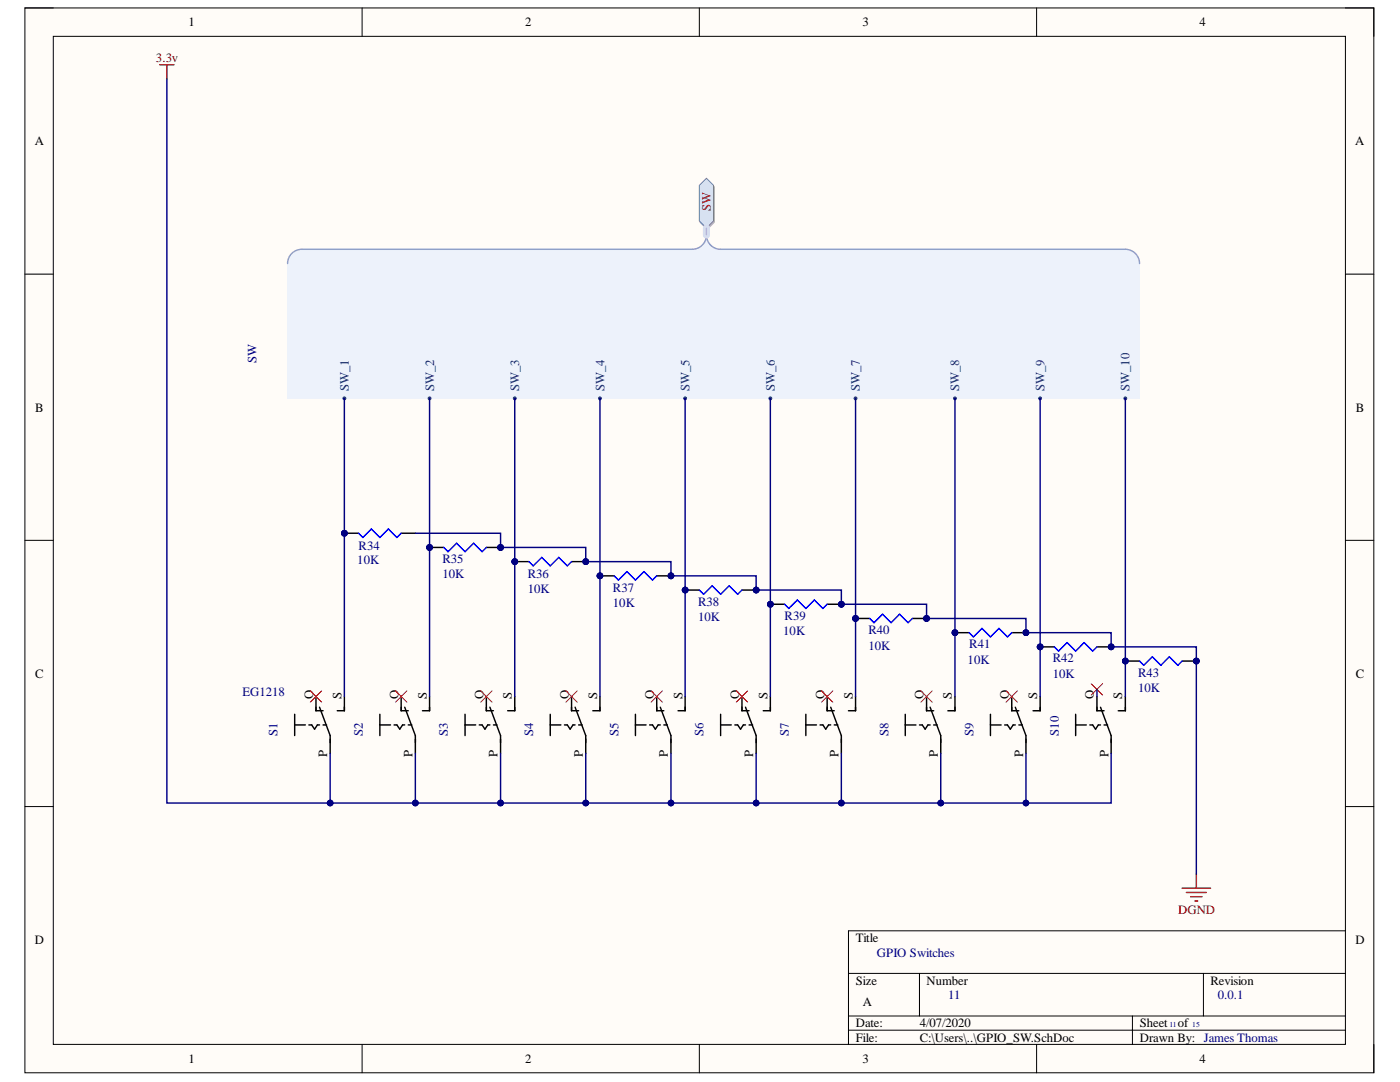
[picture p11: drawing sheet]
<svg xmlns="http://www.w3.org/2000/svg" width="279mm" height="216mm" viewBox="0 0 279 216" stroke-linecap="round" stroke-linejoin="round" font-family="sans-serif">
<path d="M5 1.6h269.2v212.5h-269.2z" fill-rule="evenodd" fill="#fffcf8"/>
<path d="M5 1.6h269.2v212.5h-269.2z" fill="none" stroke="#000" stroke-width=".2"/>
<path d="M10.6 7.3h257.9v201.1h-257.9z" fill-rule="evenodd" fill="#fffcf8"/>
<g fill="none" stroke="#000" stroke-width=".2">
<path d="M5 1.6h5.6M10.6 7.3h257.9v201.1h-257.9zM72.3 1.6v5.7M139.6 1.6v5.7M206.9 1.6v5.7M268.5 1.6h5.7v5.7M5 54.7h5.6M268.5 54.7h5.7M5 107.8h5.6M268.5 107.8h5.7M5 160.9h5.6M268.5 160.9h5.7"/>
<path d="M169.3 194.2h99.2M183.5 194.2v8.5M240.2 194.2v8.5M268.5 185.7h-99.2v22.7M72.3 208.4v5.7M139.6 208.4v5.7M169.3 202.7h99.2M169.3 205.6h99.2M206.9 208.4v5.7M226 202.7v5.7M274.2 208.4v5.7"/>
</g>
<g fill="none" stroke="#000" stroke-width=".29">
<path d="M63.1 139v2.8h1.4M68.7 139v2.8h-1.4M80.1 139v2.8h1.4M85.7 139v2.8h-1.4M97.1 139v2.8h1.4M102.7 139v2.8h-1.4M114.1 139v2.8h1.4M119.7 139v2.8h-1.4M131.1 139v2.8h1.4M136.7 139v2.8h-1.4M148.1 139v2.8h1.4M153.7 139v2.8h-1.4"/>
<path d="M165.1 139v2.8h1.4M170.7 139v2.8h-1.4M184.9 139v2.8h1.4M190.6 139v2.8h-1.4M201.9 139v2.8h1.4M207.6 139v2.8h-1.4M218.9 139v2.8h1.4M224.6 139v2.8h-1.4M58.8 144.7h2.1M58.8 142.5v4.3M61.6 144.7h.6l.6 .8 .5-.8h.5M63.8 141.1l2.1 5.7v3.5"/>
<path d="M64.5 144.7h.7M75.8 144.7h2.1M75.8 142.5v4.3M78.6 144.7h.6l.6 .8 .5-.8h.5M80.8 141.1l2.1 5.7v3.5M81.5 144.7h.7M92.8 144.7h2.1M92.8 142.5v4.3M95.6 144.7h.6l.6 .8 .5-.8h.5M97.8 141.1l2.1 5.7v3.5M98.5 144.7h.7M109.8 144.7h2.1"/>
<path d="M109.8 142.5v4.3M112.6 144.7h.6l.6 .8 .5-.8h.5M114.8 141.1l2.1 5.7v3.5M115.5 144.7h.7M126.8 144.7h2.1M126.8 142.5v4.3M129.6 144.7h.6l.6 .8 .6-.8h.4M131.8 141.1l2.1 5.7v3.5M132.5 144.7h.7M143.8 144.7h2.1M143.8 142.5v4.3M146.7 144.7h.5l.6 .8 .6-.8h.4"/>
<path d="M148.8 141.1l2.1 5.7v3.5M149.5 144.7h.7M160.8 144.7h2.1M160.8 142.5v4.3M163.7 144.7h.5l.6 .8 .6-.8h.4M165.8 141.1l2.1 5.7v3.5M166.5 144.7h.7M180.7 144.7h2.1M180.7 142.5v4.3M183.5 144.7h.6l.5 .8 .6-.8h.4M185.6 141.1l2.1 5.7v3.5M186.3 144.7h.7"/>
<path d="M197.7 144.7h2.1M197.7 142.5v4.3M200.5 144.7h.6l.5 .8 .6-.8h.4M202.6 141.1l2.2 5.7v3.5M203.3 144.7h.7M214.7 144.7h2.1M214.7 142.5v4.3M217.5 144.7h.6l.5 .8 .6-.8h.4M219.6 141.1l2.2 5.7v3.5M220.3 144.7h.7"/>
</g>
<path d="M57.8 51.2l1-1.1 1.4-.4h78.7l1.1-.7 1-1.4 .9 1.4 1.2 .7h81.5l1.4 .4 1.1 1.1 .3 1.4v26.9h-170v-26.9z" fill-rule="evenodd" fill="#edf2fb"/>
<path d="M57.8 51.2l1-1.1 1.4-.4h78.7l1.1-.7 1-1.4 .9 1.4 1.2 .7h81.5l1.4 .4 1.1 1.1 .3 1.4v26.9h-170v-26.9z" fill="none" stroke="#edf2fb" stroke-width=".2"/>
<path d="M57.4 52.6a2.83 2.83 0 0 1 2.8-2.9h78a2.83 2.83 0 0 0 2.8-2.8 2.83 2.83 0 0 0 2.8 2.8h80.8a2.83 2.83 0 0 1 2.8 2.9" fill="none" stroke="#8f9ec9" stroke-width=".29"/>
<circle cx="68.7" cy="79.5" r=".28" fill="#003a70"/>
<circle cx="68.7" cy="79.5" r=".28" fill="none" stroke="#003a70" stroke-width=".2"/>
<circle cx="85.7" cy="79.5" r=".28" fill="#003a70"/>
<circle cx="85.7" cy="79.5" r=".28" fill="none" stroke="#003a70" stroke-width=".2"/>
<circle cx="102.7" cy="79.5" r=".28" fill="#003a70"/>
<circle cx="102.7" cy="79.5" r=".28" fill="none" stroke="#003a70" stroke-width=".2"/>
<circle cx="119.7" cy="79.5" r=".28" fill="#003a70"/>
<circle cx="119.7" cy="79.5" r=".28" fill="none" stroke="#003a70" stroke-width=".2"/>
<circle cx="136.7" cy="79.5" r=".28" fill="#003a70"/>
<circle cx="136.7" cy="79.5" r=".28" fill="none" stroke="#003a70" stroke-width=".2"/>
<circle cx="153.7" cy="79.5" r=".28" fill="#003a70"/>
<circle cx="153.7" cy="79.5" r=".28" fill="none" stroke="#003a70" stroke-width=".2"/>
<circle cx="170.7" cy="79.5" r=".28" fill="#003a70"/>
<circle cx="170.7" cy="79.5" r=".28" fill="none" stroke="#003a70" stroke-width=".2"/>
<circle cx="190.6" cy="79.5" r=".28" fill="#003a70"/>
<circle cx="190.6" cy="79.5" r=".28" fill="none" stroke="#003a70" stroke-width=".2"/>
<circle cx="207.6" cy="79.5" r=".28" fill="#003a70"/>
<circle cx="207.6" cy="79.5" r=".28" fill="none" stroke="#003a70" stroke-width=".2"/>
<circle cx="224.6" cy="79.5" r=".28" fill="#003a70"/>
<circle cx="224.6" cy="79.5" r=".28" fill="none" stroke="#003a70" stroke-width=".2"/>
<path d="M139.7 37.3l1.4-1.4 1.4 1.4v7.1l-1.4 1.4-1.4-1.4z" fill-rule="evenodd" fill="#bac0ca"/>
<path d="M139.7 37.3l1.4-1.4 1.4 1.4v7.1l-1.4 1.4-1.4-1.4z" fill="none" stroke="#a6acb6" stroke-width=".2"/>
<path d="M139.6 37l1.4-1.4 1.4 1.4v7.1l-1.4 1.4-1.4-1.4z" fill-rule="evenodd" fill="#d5e4ff"/>
<path d="M139.6 37l1.4-1.4 1.4 1.4v7.1l-1.4 1.4-1.4-1.4z" fill="none" stroke="#71809b" stroke-width=".2"/>
<path d="M31.9 12.9h2.8M33.3 12.9v2.8M235.9 177.2h5.7M236.8 178.1h3.9M237.6 178.9h2.3M238.5 179.8h.5M238.8 174.4v2.8" fill="none" stroke="#800000" stroke-width=".29"/>
<circle cx="238.7" cy="131.9" r=".57" fill="#000080"/>
<circle cx="238.7" cy="131.9" r=".57" fill="none" stroke="#000080" stroke-width=".2"/>
<circle cx="224.6" cy="131.9" r=".57" fill="#000080"/>
<circle cx="224.6" cy="131.9" r=".57" fill="none" stroke="#000080" stroke-width=".2"/>
<path d="M235.9 131.9h2.9" fill="none" stroke="#000" stroke-width=".29"/>
<circle cx="238.7" cy="131.9" r=".57" fill="#000080"/>
<circle cx="238.7" cy="131.9" r=".57" fill="none" stroke="#000080" stroke-width=".2"/>
<path d="M224.6 131.9h2.8" fill="none" stroke="#000" stroke-width=".29"/>
<circle cx="224.6" cy="131.9" r=".57" fill="#000080"/>
<circle cx="224.6" cy="131.9" r=".57" fill="none" stroke="#000080" stroke-width=".2"/>
<path d="M227.4 131.9l.9 .9 1.7-1.7 1.7 1.7 1.7-1.7 1.7 1.7 .8-.9" fill="none" stroke="#00f" stroke-width=".29"/>
<circle cx="221.7" cy="129.1" r=".57" fill="#000080"/>
<circle cx="221.7" cy="129.1" r=".57" fill="none" stroke="#000080" stroke-width=".2"/>
<circle cx="207.6" cy="129.1" r=".57" fill="#000080"/>
<circle cx="207.6" cy="129.1" r=".57" fill="none" stroke="#000080" stroke-width=".2"/>
<path d="M218.9 129.1h2.9" fill="none" stroke="#000" stroke-width=".29"/>
<circle cx="221.7" cy="129.1" r=".57" fill="#000080"/>
<circle cx="221.7" cy="129.1" r=".57" fill="none" stroke="#000080" stroke-width=".2"/>
<path d="M207.6 129.1h2.8" fill="none" stroke="#000" stroke-width=".29"/>
<circle cx="207.6" cy="129.1" r=".57" fill="#000080"/>
<circle cx="207.6" cy="129.1" r=".57" fill="none" stroke="#000080" stroke-width=".2"/>
<path d="M210.4 129.1l.9 .8 1.7-1.7 1.7 1.7 1.7-1.7 1.7 1.7 .8-.8" fill="none" stroke="#00f" stroke-width=".29"/>
<circle cx="204.7" cy="126.2" r=".57" fill="#000080"/>
<circle cx="204.7" cy="126.2" r=".57" fill="none" stroke="#000080" stroke-width=".2"/>
<circle cx="190.6" cy="126.2" r=".57" fill="#000080"/>
<circle cx="190.6" cy="126.2" r=".57" fill="none" stroke="#000080" stroke-width=".2"/>
<path d="M201.9 126.2h2.9" fill="none" stroke="#000" stroke-width=".29"/>
<circle cx="204.7" cy="126.2" r=".57" fill="#000080"/>
<circle cx="204.7" cy="126.2" r=".57" fill="none" stroke="#000080" stroke-width=".2"/>
<path d="M190.6 126.2h2.8" fill="none" stroke="#000" stroke-width=".29"/>
<circle cx="190.6" cy="126.2" r=".57" fill="#000080"/>
<circle cx="190.6" cy="126.2" r=".57" fill="none" stroke="#000080" stroke-width=".2"/>
<path d="M193.4 126.2l.9 .9 1.7-1.7 1.7 1.7 1.7-1.7 1.7 1.7 .8-.9" fill="none" stroke="#00f" stroke-width=".29"/>
<circle cx="184.9" cy="123.4" r=".57" fill="#000080"/>
<circle cx="184.9" cy="123.4" r=".57" fill="none" stroke="#000080" stroke-width=".2"/>
<circle cx="170.7" cy="123.4" r=".57" fill="#000080"/>
<circle cx="170.7" cy="123.4" r=".57" fill="none" stroke="#000080" stroke-width=".2"/>
<path d="M182.1 123.4h2.8" fill="none" stroke="#000" stroke-width=".29"/>
<circle cx="184.9" cy="123.4" r=".57" fill="#000080"/>
<circle cx="184.9" cy="123.4" r=".57" fill="none" stroke="#000080" stroke-width=".2"/>
<path d="M170.7 123.4h2.9" fill="none" stroke="#000" stroke-width=".29"/>
<circle cx="170.7" cy="123.4" r=".57" fill="#000080"/>
<circle cx="170.7" cy="123.4" r=".57" fill="none" stroke="#000080" stroke-width=".2"/>
<path d="M173.6 123.4l.8 .9 1.7-1.7 1.7 1.7 1.7-1.7 1.7 1.7 .9-.9" fill="none" stroke="#00f" stroke-width=".29"/>
<circle cx="167.9" cy="120.6" r=".57" fill="#000080"/>
<circle cx="167.9" cy="120.6" r=".57" fill="none" stroke="#000080" stroke-width=".2"/>
<circle cx="153.7" cy="120.6" r=".57" fill="#000080"/>
<circle cx="153.7" cy="120.6" r=".57" fill="none" stroke="#000080" stroke-width=".2"/>
<path d="M165.1 120.6h2.8" fill="none" stroke="#000" stroke-width=".29"/>
<circle cx="167.9" cy="120.6" r=".57" fill="#000080"/>
<circle cx="167.9" cy="120.6" r=".57" fill="none" stroke="#000080" stroke-width=".2"/>
<path d="M153.7 120.6h2.9" fill="none" stroke="#000" stroke-width=".29"/>
<circle cx="153.7" cy="120.6" r=".57" fill="#000080"/>
<circle cx="153.7" cy="120.6" r=".57" fill="none" stroke="#000080" stroke-width=".2"/>
<path d="M156.6 120.6l.8 .8 1.7-1.7 1.7 1.7 1.7-1.7 1.7 1.7 .9-.8" fill="none" stroke="#00f" stroke-width=".29"/>
<circle cx="150.9" cy="117.7" r=".57" fill="#000080"/>
<circle cx="150.9" cy="117.7" r=".57" fill="none" stroke="#000080" stroke-width=".2"/>
<circle cx="136.7" cy="117.7" r=".57" fill="#000080"/>
<circle cx="136.7" cy="117.7" r=".57" fill="none" stroke="#000080" stroke-width=".2"/>
<path d="M148.1 117.7h2.8" fill="none" stroke="#000" stroke-width=".29"/>
<circle cx="150.9" cy="117.7" r=".57" fill="#000080"/>
<circle cx="150.9" cy="117.7" r=".57" fill="none" stroke="#000080" stroke-width=".2"/>
<path d="M136.7 117.7h2.9" fill="none" stroke="#000" stroke-width=".29"/>
<circle cx="136.7" cy="117.7" r=".57" fill="#000080"/>
<circle cx="136.7" cy="117.7" r=".57" fill="none" stroke="#000080" stroke-width=".2"/>
<path d="M139.6 117.7l.8 .9 1.7-1.7 1.7 1.7 1.7-1.7 1.7 1.7 .9-.9" fill="none" stroke="#00f" stroke-width=".29"/>
<circle cx="133.9" cy="114.9" r=".57" fill="#000080"/>
<circle cx="133.9" cy="114.9" r=".57" fill="none" stroke="#000080" stroke-width=".2"/>
<circle cx="119.7" cy="114.9" r=".57" fill="#000080"/>
<circle cx="119.7" cy="114.9" r=".57" fill="none" stroke="#000080" stroke-width=".2"/>
<path d="M131.1 114.9h2.8" fill="none" stroke="#000" stroke-width=".29"/>
<circle cx="133.9" cy="114.9" r=".57" fill="#000080"/>
<circle cx="133.9" cy="114.9" r=".57" fill="none" stroke="#000080" stroke-width=".2"/>
<path d="M119.7 114.9h2.9" fill="none" stroke="#000" stroke-width=".29"/>
<circle cx="119.7" cy="114.9" r=".57" fill="#000080"/>
<circle cx="119.7" cy="114.9" r=".57" fill="none" stroke="#000080" stroke-width=".2"/>
<path d="M122.6 114.9l.8 .9 1.7-1.7 1.7 1.7 1.7-1.7 1.7 1.7 .9-.9" fill="none" stroke="#00f" stroke-width=".29"/>
<circle cx="116.9" cy="112.1" r=".57" fill="#000080"/>
<circle cx="116.9" cy="112.1" r=".57" fill="none" stroke="#000080" stroke-width=".2"/>
<circle cx="102.7" cy="112.1" r=".57" fill="#000080"/>
<circle cx="102.7" cy="112.1" r=".57" fill="none" stroke="#000080" stroke-width=".2"/>
<path d="M114.1 112.1h2.8" fill="none" stroke="#000" stroke-width=".29"/>
<circle cx="116.9" cy="112.1" r=".57" fill="#000080"/>
<circle cx="116.9" cy="112.1" r=".57" fill="none" stroke="#000080" stroke-width=".2"/>
<path d="M102.7 112.1h2.9" fill="none" stroke="#000" stroke-width=".29"/>
<circle cx="102.7" cy="112.1" r=".57" fill="#000080"/>
<circle cx="102.7" cy="112.1" r=".57" fill="none" stroke="#000080" stroke-width=".2"/>
<path d="M105.6 112.1l.8 .8 1.7-1.7 1.7 1.7 1.7-1.7 1.7 1.7 .9-.8" fill="none" stroke="#00f" stroke-width=".29"/>
<circle cx="99.9" cy="109.2" r=".57" fill="#000080"/>
<circle cx="99.9" cy="109.2" r=".57" fill="none" stroke="#000080" stroke-width=".2"/>
<circle cx="85.7" cy="109.2" r=".57" fill="#000080"/>
<circle cx="85.7" cy="109.2" r=".57" fill="none" stroke="#000080" stroke-width=".2"/>
<path d="M97.1 109.2h2.8" fill="none" stroke="#000" stroke-width=".29"/>
<circle cx="99.9" cy="109.2" r=".57" fill="#000080"/>
<circle cx="99.9" cy="109.2" r=".57" fill="none" stroke="#000080" stroke-width=".2"/>
<path d="M85.7 109.2h2.9" fill="none" stroke="#000" stroke-width=".29"/>
<circle cx="85.7" cy="109.2" r=".57" fill="#000080"/>
<circle cx="85.7" cy="109.2" r=".57" fill="none" stroke="#000080" stroke-width=".2"/>
<path d="M88.6 109.2l.8 .9 1.7-1.7 1.7 1.7 1.7-1.7 1.7 1.7 .9-.9" fill="none" stroke="#00f" stroke-width=".29"/>
<circle cx="68.7" cy="106.4" r=".57" fill="#000080"/>
<circle cx="68.7" cy="106.4" r=".57" fill="none" stroke="#000080" stroke-width=".2"/>
<path d="M68.7 106.4h2.9M80.1 106.4h2.8" fill="none" stroke="#000" stroke-width=".29"/>
<circle cx="68.7" cy="106.4" r=".57" fill="#000080"/>
<circle cx="68.7" cy="106.4" r=".57" fill="none" stroke="#000080" stroke-width=".2"/>
<path d="M71.6 106.4l.8 .9 1.7-1.7 1.7 1.7 1.7-1.7 1.7 1.7 .9-.9" fill="none" stroke="#00f" stroke-width=".29"/>
<g fill="none" stroke="#f00" stroke-width=".2">
<path d="M61.9 137.8l2.3 2.3M64.2 137.8l-2.3 2.3M78.9 137.8l2.3 2.3M81.2 137.8l-2.3 2.3M95.9 137.8l2.3 2.3M98.2 137.8l-2.3 2.3M112.9 137.8l2.3 2.3M115.2 137.8l-2.3 2.3M129.9 137.8l2.3 2.3M132.2 137.8l-2.3 2.3M146.9 137.8l2.3 2.3M149.2 137.8l-2.3 2.3"/>
<path d="M163.9 137.8l2.3 2.3M166.2 137.8l-2.3 2.3M183.8 137.8l2.2 2.3M186 137.8l-2.2 2.3M200.8 137.8l2.2 2.3M203 137.8l-2.2 2.3M217.8 136.4l2.3 2.3M220.1 136.4l-2.3 2.3"/>
</g>
<path d="M224.6 79.5v59.5" fill="none" stroke="#000080" stroke-width=".29"/>
<circle cx="224.6" cy="131.9" r=".57" fill="#000080"/>
<circle cx="224.6" cy="131.9" r=".57" fill="none" stroke="#000080" stroke-width=".2"/>
<path d="M141 45.5v1.4" fill="none" stroke="#cbdaff" stroke-width="1.4"/>
<path d="M141 45.5v1.4" fill="none" stroke="#adbce7" stroke-width=".29"/>
<path d="M33.3 15.7v144.5h188.5v-9.9" fill="none" stroke="#000080" stroke-width=".29"/>
<circle cx="204.7" cy="160.2" r=".57" fill="#000080"/>
<circle cx="204.7" cy="160.2" r=".57" fill="none" stroke="#000080" stroke-width=".2"/>
<circle cx="187.7" cy="160.2" r=".57" fill="#000080"/>
<circle cx="187.7" cy="160.2" r=".57" fill="none" stroke="#000080" stroke-width=".2"/>
<circle cx="167.9" cy="160.2" r=".57" fill="#000080"/>
<circle cx="167.9" cy="160.2" r=".57" fill="none" stroke="#000080" stroke-width=".2"/>
<circle cx="150.9" cy="160.2" r=".57" fill="#000080"/>
<circle cx="150.9" cy="160.2" r=".57" fill="none" stroke="#000080" stroke-width=".2"/>
<circle cx="133.9" cy="160.2" r=".57" fill="#000080"/>
<circle cx="133.9" cy="160.2" r=".57" fill="none" stroke="#000080" stroke-width=".2"/>
<circle cx="116.9" cy="160.2" r=".57" fill="#000080"/>
<circle cx="116.9" cy="160.2" r=".57" fill="none" stroke="#000080" stroke-width=".2"/>
<circle cx="99.9" cy="160.2" r=".57" fill="#000080"/>
<circle cx="99.9" cy="160.2" r=".57" fill="none" stroke="#000080" stroke-width=".2"/>
<circle cx="82.9" cy="160.2" r=".57" fill="#000080"/>
<circle cx="82.9" cy="160.2" r=".57" fill="none" stroke="#000080" stroke-width=".2"/>
<circle cx="65.9" cy="160.2" r=".57" fill="#000080"/>
<circle cx="65.9" cy="160.2" r=".57" fill="none" stroke="#000080" stroke-width=".2"/>
<path d="M82.9 106.4h17v2.8h17v2.9h17v2.8h17v2.8h17v2.9h17v2.8h19.9v2.8h17v2.9h17v45.3" fill="none" stroke="#000080" stroke-width=".29"/>
<circle cx="99.9" cy="109.2" r=".57" fill="#000080"/>
<circle cx="99.9" cy="109.2" r=".57" fill="none" stroke="#000080" stroke-width=".2"/>
<circle cx="116.9" cy="112.1" r=".57" fill="#000080"/>
<circle cx="116.9" cy="112.1" r=".57" fill="none" stroke="#000080" stroke-width=".2"/>
<circle cx="133.9" cy="114.9" r=".57" fill="#000080"/>
<circle cx="133.9" cy="114.9" r=".57" fill="none" stroke="#000080" stroke-width=".2"/>
<circle cx="150.9" cy="117.7" r=".57" fill="#000080"/>
<circle cx="150.9" cy="117.7" r=".57" fill="none" stroke="#000080" stroke-width=".2"/>
<circle cx="167.9" cy="120.6" r=".57" fill="#000080"/>
<circle cx="167.9" cy="120.6" r=".57" fill="none" stroke="#000080" stroke-width=".2"/>
<circle cx="184.9" cy="123.4" r=".57" fill="#000080"/>
<circle cx="184.9" cy="123.4" r=".57" fill="none" stroke="#000080" stroke-width=".2"/>
<circle cx="204.7" cy="126.2" r=".57" fill="#000080"/>
<circle cx="204.7" cy="126.2" r=".57" fill="none" stroke="#000080" stroke-width=".2"/>
<circle cx="221.7" cy="129.1" r=".57" fill="#000080"/>
<circle cx="221.7" cy="129.1" r=".57" fill="none" stroke="#000080" stroke-width=".2"/>
<circle cx="238.7" cy="131.9" r=".57" fill="#000080"/>
<circle cx="238.7" cy="131.9" r=".57" fill="none" stroke="#000080" stroke-width=".2"/>
<path d="M65.9 150.3v9.9" fill="none" stroke="#000080" stroke-width=".29"/>
<circle cx="65.9" cy="160.2" r=".57" fill="#000080"/>
<circle cx="65.9" cy="160.2" r=".57" fill="none" stroke="#000080" stroke-width=".2"/>
<path d="M68.7 79.5v59.5" fill="none" stroke="#000080" stroke-width=".29"/>
<circle cx="68.7" cy="106.4" r=".57" fill="#000080"/>
<circle cx="68.7" cy="106.4" r=".57" fill="none" stroke="#000080" stroke-width=".2"/>
<path d="M82.9 150.3v9.9" fill="none" stroke="#000080" stroke-width=".29"/>
<circle cx="82.9" cy="160.2" r=".57" fill="#000080"/>
<circle cx="82.9" cy="160.2" r=".57" fill="none" stroke="#000080" stroke-width=".2"/>
<path d="M85.7 79.5v59.5" fill="none" stroke="#000080" stroke-width=".29"/>
<circle cx="85.7" cy="109.2" r=".57" fill="#000080"/>
<circle cx="85.7" cy="109.2" r=".57" fill="none" stroke="#000080" stroke-width=".2"/>
<path d="M99.9 150.3v9.9" fill="none" stroke="#000080" stroke-width=".29"/>
<circle cx="99.9" cy="160.2" r=".57" fill="#000080"/>
<circle cx="99.9" cy="160.2" r=".57" fill="none" stroke="#000080" stroke-width=".2"/>
<path d="M102.7 79.5v59.5" fill="none" stroke="#000080" stroke-width=".29"/>
<circle cx="102.7" cy="112.1" r=".57" fill="#000080"/>
<circle cx="102.7" cy="112.1" r=".57" fill="none" stroke="#000080" stroke-width=".2"/>
<path d="M116.9 150.3v9.9" fill="none" stroke="#000080" stroke-width=".29"/>
<circle cx="116.9" cy="160.2" r=".57" fill="#000080"/>
<circle cx="116.9" cy="160.2" r=".57" fill="none" stroke="#000080" stroke-width=".2"/>
<path d="M119.7 79.5v59.5" fill="none" stroke="#000080" stroke-width=".29"/>
<circle cx="119.7" cy="114.9" r=".57" fill="#000080"/>
<circle cx="119.7" cy="114.9" r=".57" fill="none" stroke="#000080" stroke-width=".2"/>
<path d="M133.9 150.3v9.9" fill="none" stroke="#000080" stroke-width=".29"/>
<circle cx="133.9" cy="160.2" r=".57" fill="#000080"/>
<circle cx="133.9" cy="160.2" r=".57" fill="none" stroke="#000080" stroke-width=".2"/>
<path d="M136.7 79.5v59.5" fill="none" stroke="#000080" stroke-width=".29"/>
<circle cx="136.7" cy="117.7" r=".57" fill="#000080"/>
<circle cx="136.7" cy="117.7" r=".57" fill="none" stroke="#000080" stroke-width=".2"/>
<path d="M150.9 150.3v9.9" fill="none" stroke="#000080" stroke-width=".29"/>
<circle cx="150.9" cy="160.2" r=".57" fill="#000080"/>
<circle cx="150.9" cy="160.2" r=".57" fill="none" stroke="#000080" stroke-width=".2"/>
<path d="M153.7 79.5v59.5" fill="none" stroke="#000080" stroke-width=".29"/>
<circle cx="153.7" cy="120.6" r=".57" fill="#000080"/>
<circle cx="153.7" cy="120.6" r=".57" fill="none" stroke="#000080" stroke-width=".2"/>
<path d="M167.9 150.3v9.9" fill="none" stroke="#000080" stroke-width=".29"/>
<circle cx="167.9" cy="160.2" r=".57" fill="#000080"/>
<circle cx="167.9" cy="160.2" r=".57" fill="none" stroke="#000080" stroke-width=".2"/>
<path d="M170.7 79.5v59.5" fill="none" stroke="#000080" stroke-width=".29"/>
<circle cx="170.7" cy="123.4" r=".57" fill="#000080"/>
<circle cx="170.7" cy="123.4" r=".57" fill="none" stroke="#000080" stroke-width=".2"/>
<path d="M187.7 150.3v9.9" fill="none" stroke="#000080" stroke-width=".29"/>
<circle cx="187.7" cy="160.2" r=".57" fill="#000080"/>
<circle cx="187.7" cy="160.2" r=".57" fill="none" stroke="#000080" stroke-width=".2"/>
<path d="M190.6 79.5v59.5" fill="none" stroke="#000080" stroke-width=".29"/>
<circle cx="190.6" cy="126.2" r=".57" fill="#000080"/>
<circle cx="190.6" cy="126.2" r=".57" fill="none" stroke="#000080" stroke-width=".2"/>
<path d="M204.8 150.3v9.9" fill="none" stroke="#000080" stroke-width=".29"/>
<circle cx="204.7" cy="160.2" r=".57" fill="#000080"/>
<circle cx="204.7" cy="160.2" r=".57" fill="none" stroke="#000080" stroke-width=".2"/>
<path d="M207.6 79.5v59.5" fill="none" stroke="#000080" stroke-width=".29"/>
<circle cx="207.6" cy="129.1" r=".57" fill="#000080"/>
<circle cx="207.6" cy="129.1" r=".57" fill="none" stroke="#000080" stroke-width=".2"/>
<path d="M218.9 137.6v1.4" fill="none" stroke="#000080" stroke-width=".29"/>
<g font-size="2.5">
<text x="37.6" y="5.2">1</text>
<text x="104.8" y="5.2">2</text>
<text x="172.1" y="5.2">3</text>
<text x="239.4" y="5.2">4</text>
<text x="6.9" y="29">A</text>
<text x="270.4" y="29">A</text>
<text x="7" y="82.1">B</text>
<text x="270.6" y="82.1">B</text>
<text x="7" y="135.2">C</text>
<text x="270.6" y="135.2">C</text>
<text x="62.5" y="139.5" transform="rotate(-90 62.5 139.5)">O</text>
<text x="68.2" y="139.5" transform="rotate(-90 68.2 139.5)">S</text>
<text x="79.5" y="139.5" transform="rotate(-90 79.5 139.5)">O</text>
<text x="85.2" y="139.5" transform="rotate(-90 85.2 139.5)">S</text>
<text x="96.5" y="139.5" transform="rotate(-90 96.5 139.5)">O</text>
<text x="102.2" y="139.5" transform="rotate(-90 102.2 139.5)">S</text>
<text x="113.5" y="139.5" transform="rotate(-90 113.5 139.5)">O</text>
<text x="119.2" y="139.5" transform="rotate(-90 119.2 139.5)">S</text>
<text x="130.5" y="139.5" transform="rotate(-90 130.5 139.5)">O</text>
<text x="136.2" y="139.5" transform="rotate(-90 136.2 139.5)">S</text>
<text x="147.5" y="139.5" transform="rotate(-90 147.5 139.5)">O</text>
<text x="153.2" y="139.5" transform="rotate(-90 153.2 139.5)">S</text>
<text x="164.5" y="139.5" transform="rotate(-90 164.5 139.5)">O</text>
<text x="170.2" y="139.5" transform="rotate(-90 170.2 139.5)">S</text>
<text x="184.3" y="139.5" transform="rotate(-90 184.3 139.5)">O</text>
<text x="190" y="139.5" transform="rotate(-90 190 139.5)">S</text>
<text x="201.3" y="139.5" transform="rotate(-90 201.3 139.5)">O</text>
<text x="207" y="139.5" transform="rotate(-90 207 139.5)">S</text>
<text x="218.3" y="139.5" transform="rotate(-90 218.3 139.5)">O</text>
<text x="224" y="139.5" transform="rotate(-90 224 139.5)">S</text>
<text x="65.3" y="151.1" transform="rotate(-90 65.3 151.1)">P</text>
<text x="82.3" y="151.1" transform="rotate(-90 82.3 151.1)">P</text>
<text x="99.3" y="151.1" transform="rotate(-90 99.3 151.1)">P</text>
<text x="116.3" y="151.1" transform="rotate(-90 116.3 151.1)">P</text>
<text x="133.3" y="151.1" transform="rotate(-90 133.3 151.1)">P</text>
<text x="150.3" y="151.1" transform="rotate(-90 150.3 151.1)">P</text>
<text x="167.3" y="151.1" transform="rotate(-90 167.3 151.1)">P</text>
<text x="187.2" y="151.1" transform="rotate(-90 187.2 151.1)">P</text>
<text x="204.2" y="151.1" transform="rotate(-90 204.2 151.1)">P</text>
<text x="221.2" y="151.1" transform="rotate(-90 221.2 151.1)">P</text>
<text x="6.9" y="188.3">D</text>
<text x="170.8" y="188">Title</text>
<text x="270.5" y="188.3">D</text>
<text x="170.8" y="196.5">Size</text>
<text x="184.9" y="196.5">Number</text>
<text x="241.6" y="196.5">Revision</text>
<text x="172.2" y="200.8">A</text>
<text x="170.8" y="205">Date:</text>
<text x="170.8" y="207.9">File:</text>
<text x="183.6" y="205">4/07/2020</text>
<text x="183.6" y="207.9">C:\Users\..\GPIO_SW.SchDoc</text>
<text x="227.5" y="205">Sheet</text>
<text x="227.5" y="207.9">Drawn By: James Thomas</text>
<text x="235.1" y="205">of</text>
<text x="37.6" y="212.1">1</text>
<text x="104.8" y="212.1">2</text>
<text x="172.1" y="212.1">3</text>
<text x="239.4" y="212.1">4</text>
</g>
<g font-size="2.5" fill="#800000">
<text x="31.1" y="12.3">3.3v</text>
<text x="141.9" y="42.2" transform="rotate(-90 141.9 42.2)">SW</text>
<text x="235.1" y="182.3">DGND</text>
</g>
<g font-size="2.5" fill="#000080">
<text x="51.2" y="72.4" transform="rotate(-90 51.2 72.4)">SW</text>
<text x="71.3" y="112.6">10K</text>
<text x="71.6" y="109.8">R34</text>
<text x="88.3" y="112.4">R35</text>
<text x="88.3" y="115.4">10K</text>
<text x="105.3" y="118.3">10K</text>
<text x="105.3" y="115.4">R36</text>
<text x="122.3" y="118.1">R37</text>
<text x="122.3" y="121.1">10K</text>
<text x="139.3" y="124">10K</text>
<text x="139.3" y="120.8">R38</text>
<text x="156.6" y="123.7">R39</text>
<text x="156.3" y="126.8">10K</text>
<text x="173.3" y="129.6">10K</text>
<text x="173.3" y="126.5">R40</text>
<text x="193.4" y="129.4">R41</text>
<text x="193.1" y="132.4">10K</text>
<text x="210.1" y="135.3">10K</text>
<text x="210.1" y="132.2">R42</text>
<text x="227.1" y="135">R43</text>
<text x="48.4" y="138.9">EG1218</text>
<text x="227.1" y="138.1">10K</text>
<text x="55.4" y="146.8" transform="rotate(-90 55.4 146.8)">S1</text>
<text x="72.4" y="146.8" transform="rotate(-90 72.4 146.8)">S2</text>
<text x="89.4" y="146.8" transform="rotate(-90 89.4 146.8)">S3</text>
<text x="106.4" y="146.8" transform="rotate(-90 106.4 146.8)">S4</text>
<text x="123.4" y="146.8" transform="rotate(-90 123.4 146.8)">S5</text>
<text x="140.4" y="146.8" transform="rotate(-90 140.4 146.8)">S6</text>
<text x="157.4" y="146.8" transform="rotate(-90 157.4 146.8)">S7</text>
<text x="177.3" y="146.8" transform="rotate(-90 177.3 146.8)">S8</text>
<text x="194.3" y="146.8" transform="rotate(-90 194.3 146.8)">S9</text>
<text x="211.3" y="146.8" transform="rotate(-90 211.3 146.8)">S10</text>
<text x="175" y="190.9">GPIO Switches</text>
<text x="189.2" y="199.3">11</text>
<text x="243" y="199.3">0.0.1</text>
</g>
<g font-size="2.5" fill="#003a70">
<text x="69.6" y="78.1" transform="rotate(-90 69.6 78.1)">SW_1</text>
<text x="86.6" y="78.1" transform="rotate(-90 86.6 78.1)">SW_2</text>
<text x="103.6" y="78.1" transform="rotate(-90 103.6 78.1)">SW_3</text>
<text x="120.6" y="78.1" transform="rotate(-90 120.6 78.1)">SW_4</text>
<text x="137.6" y="78.1" transform="rotate(-90 137.6 78.1)">SW_5</text>
<text x="154.6" y="78.1" transform="rotate(-90 154.6 78.1)">SW_6</text>
<text x="171.6" y="78.1" transform="rotate(-90 171.6 78.1)">SW_7</text>
<text x="191.4" y="78.1" transform="rotate(-90 191.4 78.1)">SW_8</text>
<text x="208.4" y="78.1" transform="rotate(-90 208.4 78.1)">SW_9</text>
<text x="225.4" y="78.1" transform="rotate(-90 225.4 78.1)">SW_10</text>
</g>
<g font-size="1.5" fill="#000080">
<text x="233.4" y="204.9">11</text>
<text x="237.9" y="204.9">15</text>
</g>
</svg>
